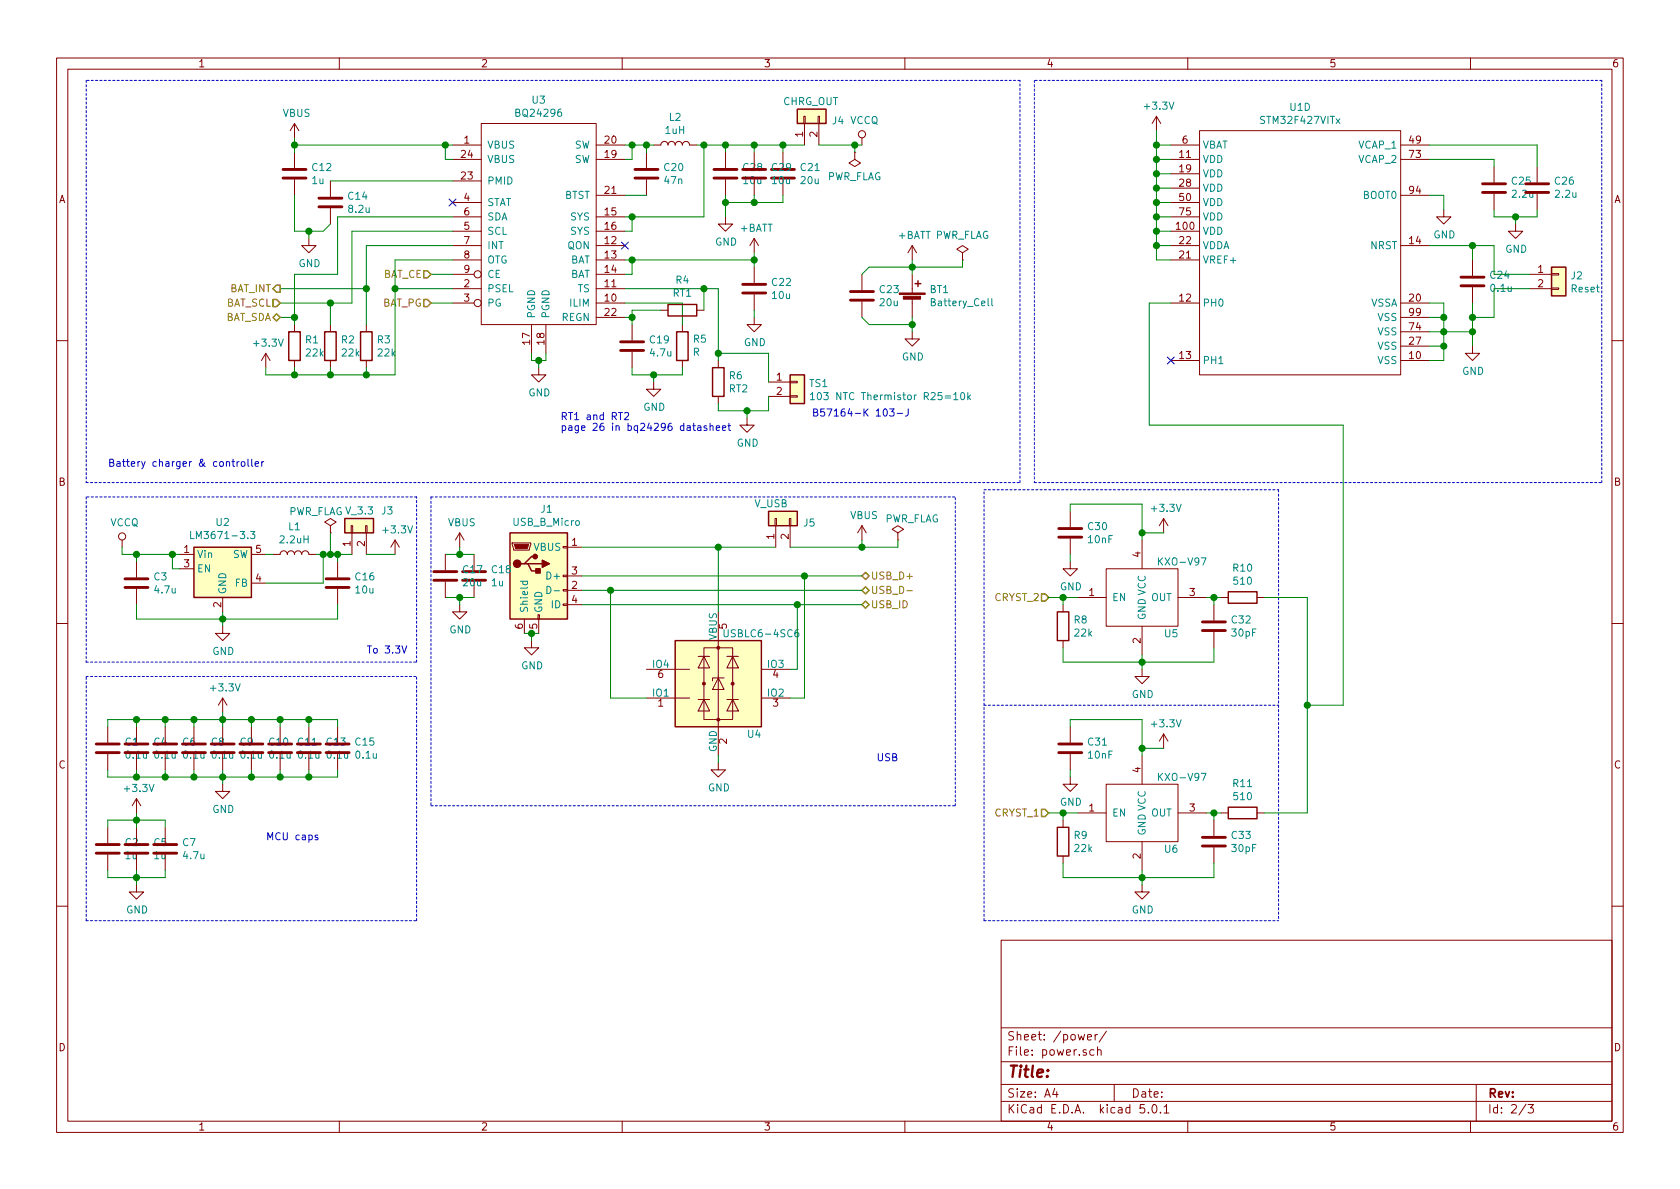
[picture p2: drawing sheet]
<svg xmlns="http://www.w3.org/2000/svg" width="297mm" height="210mm" viewBox="0 0 297 210" stroke-linecap="round" stroke-linejoin="round" font-family="sans-serif">
<g fill="none" stroke="#840000" stroke-width=".18">
<path d="M10 10.3h277v189.9h-277zM12 12.2h273v186.1h-273zM60 10.3v1.9M110 10.3v1.9M160 10.3v1.9M210 10.3v1.9M260 10.3v1.9M52.1 21.8l-.8 1.3M52.1 21.8v2.6M52.1 26.9v2.8M52.1 31.7v2.8M52.1 21.8l.7 1.3"/>
<path d="M58.4 32v2.8M58.4 36.8v2.8M80 25.6h5.1M80 38.3h5.1M80 28.2h5.1M80 32h5.1M80 35.8h5.1M85.1 21.8h20.3v35.6h-20.3zM105.4 25.6h5.1M105.4 38.3h5.1M105.4 28.2h5.1M105.4 34.5h5.1"/>
<path d="M114.3 26.9v2.8M114.3 31.7v2.8M115.6 25.6h1.2a.63 .63 0 0 1 .7-.6 .63 .63 0 0 1 .6 .6 .63 .63 0 0 1 .6-.6 .63 .63 0 0 1 .7 .6 .63 .63 0 0 1 .6-.6 .63 .63 0 0 1 .6 .6 .63 .63 0 0 1 .7-.6 .63 .63 0 0 1 .6 .6h1.3M128.3 38.3v1.3h1.2l-1.2 1.3-1.3-1.3h1.3M128.3 26.9v2.8M128.3 31.7v2.8M133.3 26.9v2.8M133.3 31.7v2.8M138.4 26.9v2.8M138.4 31.7v2.8M142.1 20.6h.3v1.2h-.3zM142.2 21.8v3.8"/>
<path d="M144.7 20.6h.2v1.2h-.2zM144.8 21.8v3.8M151.1 26.9v1.3l1 .6-1 .7-1-.7 1-.6M151.1 26.9h.1M152.4 24.4v1.2M204.5 20.6l-.8 1.2M204.5 20.6v2.5M204.5 20.6l.7 1.2M207 25.6h5.1M207 38.3h5.1M207 28.2h5.1M207 35.8h5.1"/>
<path d="M207 30.7h5.1M207 33.3h5.1M212.1 23.1h35.5v43.2h-35.5zM247.6 25.6h5.1M247.6 28.2h5.1M247.6 34.5h5.1M255.3 37.1v1.2h1.2l-1.2 1.3-1.3-1.3h1.3M264.2 29.5v2.8M264.2 34.3v2.8M268 39.6v1.3h1.2l-1.2 1.3-1.3-1.3h1.3M271.8 29.5v2.8M271.8 34.3v2.8"/>
<path d="M52.1 57.4v1.3M54.6 42.2v1.2h1.3l-1.3 1.3-1.3-1.3h1.3M58.4 57.4v1.3M64.8 57.4v1.3M80 53.6h3.8M80 51h5.1M80 43.4h5.1M80 46h5.1M80 48.5h3.8M80 40.9h5.1M94 57.4v5.1M96.5 57.4v5.1"/>
<path d="M105.4 53.6h5.1M105.4 51h5.1M105.4 43.4h5.1M105.4 46h5.1M105.4 48.5h5.1M105.4 40.9h5.1M105.4 56.1h5.1M111.8 57.4v2.8M116.8 54.9h1.3M120.6 57.4v1.3M123.2 54.9h1.3M133.3 56.1v1.3h1.3l-1.3 1.3-1.2-1.3h1.2"/>
<path d="M133.3 42.2v2.5M133.3 47.2v2.8M133.3 52.1v2.8M133.3 42.2l-.7 1.2M133.3 42.2l.8 1.2M152.4 48.5v2.8M152.4 53.3v2.8M161.3 58.7v1.2h1.3l-1.3 1.3-1.3-1.3h1.3M161.3 43.4v2.6M161.3 48.5v3.3M161.3 52.8v3.3M161.3 43.4l-.8 1.3"/>
<path d="M161.3 43.4l.8 1.3M170.2 44.7l1-.6-1-.7-1 .7 1 .6v1.3M170.2 46h.1M207 53.6h5.1M207 43.4h5.1M207 46h5.1M207 40.9h5.1M247.6 53.6h5.1M247.6 43.4h5.1M247.6 56.1h5.1M247.6 58.7h5.1M260.3 46v2.8"/>
<path d="M260.3 50.8v2.8M270.5 51h3.8M270.5 48.5h3.8M274.3 50.9h1.3v.3h-1.3zM274.3 48.4h1.3v.2h-1.3zM10 60.2h2M47 62.5l-.8 1.2M47 62.5v2.5M47 62.5l.8 1.2M52.1 63.7v1.3M58.4 63.7v1.3M64.8 63.7v1.3"/>
<path d="M95.2 65v1.3h1.3l-1.3 1.3-1.2-1.3h1.2M111.8 62.2v2.8M115.6 67.6v1.2h1.2l-1.2 1.3-1.3-1.3h1.3M120.6 63.7v1.3M127 63.7v1.3M127 70.1v1.3M132.1 73.9v1.3h1.2l-1.2 1.2-1.3-1.2h1.3M135.9 67.6h3.8M135.9 70.1h3.8M139.7 70h1.3v.2h-1.3zM139.7 67.4h1.3v.3h-1.3zM207 63.7h5.1"/>
<path d="M247.6 63.7h5.1M247.6 61.2h5.1M260.3 61.2v1.3h1.3l-1.3 1.2-1.2-1.2h1.2M285 60.2h2M21.6 95.5v1.3M24.1 99.3v2.8M31.7 98h2.6M44.4 98h2.6M48.3 98h1.2a.63 .63 0 0 1 .7-.6 .63 .63 0 0 1 .6 .6 .63 .63 0 0 1 .6-.6 .63 .63 0 0 1 .7 .6 .63 .63 0 0 1 .6-.6 .63 .63 0 0 1 .6 .6 .63 .63 0 0 1 .7-.6 .63 .63 0 0 1 .6 .6h1.3M58.4 93l1-.7-1-.6-1 .6 1 .7v1.2M58.4 94.2h.1M59.7 99.3v2.8"/>
<path d="M62.1 93h.3v1.2h-.3zM62.2 94.2v3.8M64.6 93h.3v1.2h-.3zM64.8 94.2v3.8M69.8 95.5l-.7 1.3M69.8 95.5v2.5M69.8 95.5l.8 1.3M78.7 98v2.8M81.3 94.2l-.8 1.3M81.3 94.2v2.6M81.3 94.2l.7 1.3M83.8 98v2.8"/>
<path d="M90.6 96h3.3v.3l-.3 1h-2.8zM99.6 96.6h.7v.3h-.7zM100.3 96.8h2.6M137 91.7h.3v1.3h-.3zM137.2 93v3.8M139.6 91.7h.2v1.3h-.2zM139.7 93v3.8M152.4 93v2.5M152.4 93l-.8 1.2M152.4 93l.8 1.2M158.7 94.2l1.1-.6-1.1-.6-1 .6 1 .6v1.3M158.7 95.5h.1"/>
<path d="M189.2 99.3v1.3h1.3l-1.3 1.2-1.2-1.2h1.2M189.2 90.4v2.8M189.2 95.2v2.8M201.9 95.5v5.1M205.7 91.7l-.7 1.3M205.7 91.7v2.5M205.7 91.7l.8 1.3M10 110.3h2M24.1 104.1v2.8M31.7 100.6h2.6M39.4 110.7v1.3h1.2l-1.2 1.3-1.3-1.3h1.3M39.4 105.7v2.5"/>
<path d="M44.4 103.1h2.6M59.7 104.1v2.8M78.7 102.9v2.8M81.3 106.9v1.3h1.2l-1.2 1.3-1.3-1.3h1.3M83.8 102.9v2.8M92.7 109.5v2.5M94 113.3v1.2h1.2l-1.2 1.3-1.3-1.3h1.3M95.1 108.7h.3v.8h-.3zM95.2 109.5v2.5M99.6 106.8h.7v.3h-.7zM99.6 104.3h.7v.2h-.7zM99.6 101.7h.7v.3h-.7z"/>
<path d="M100.3 104.4h2.6M100.3 101.8h2.6M100.3 106.9h2.6M114.3 118.4h7.6M123.4 116.1h2.1M124.5 114.5h5v12.7h-5zM124.5 116.1l1 2h-2.1zM127 119.9l1 2h-2zM127 108.2v25.4M128 119.9h-2v.5M128.5 116.1h2.1M129.5 116.1l1.1 2h-2.1z"/>
<path d="M134.6 118.4h5.1M188 106.9v1.3M188 113.3v1.2M190.5 105.7h5.1M195.6 100.6h12.7v10.1h-12.7zM201.9 118.4v1.2h1.3l-1.3 1.3-1.2-1.3h1.2M201.9 110.7v5.1M208.3 105.7h5.1M214.6 106.9v2.8M214.6 111.8v2.7M215.9 105.7h1.3M222.2 105.7h1.3"/>
<path d="M285 110.3h2M19 128.5v2.8M19 133.3v2.8M24.1 128.5v2.8M24.1 133.3v2.8M29.2 128.5v2.8M29.2 133.3v2.8M34.3 128.5v2.8M34.3 133.3v2.8M39.4 138.7v1.2h1.2l-1.2 1.3-1.3-1.3h1.3M39.4 123.4v2.6M39.4 128.5v2.8"/>
<path d="M39.4 133.3v2.8M39.4 123.4l-.8 1.3M39.4 123.4l.7 1.3M44.4 128.5v2.8M44.4 133.3v2.8M49.5 128.5v2.8M49.5 133.3v2.8M54.6 128.5v2.8M54.6 133.3v2.8M59.7 128.5v2.8M59.7 133.3v2.8M114.3 123.4h7.6"/>
<path d="M123.4 123.7h2.1M124.5 123.7l1 2h-2.1zM127 134.9v1.2h1.3l-1.3 1.3-1.3-1.3h1.3M128.5 123.7h2.1M129.5 123.7l1.1 2h-2.1zM134.6 123.4h5.1M189.2 137.4v1.3h1.3l-1.3 1.2-1.2-1.2h1.2M189.2 128.5v2.8M189.2 133.3v2.8M195.6 138.7h12.7v10.1h-12.7zM201.9 133.6v5.1M205.7 129.8v2.5"/>
<path d="M205.7 129.8l-.7 1.3M205.7 129.8l.8 1.3M19 146.3v2.8M19 151.1v2.8M24.1 156.5v1.2h1.3l-1.3 1.3-1.2-1.3h1.2M24.1 141.2v2.6M24.1 146.3v2.8M24.1 151.1v2.8M24.1 141.2l-.7 1.3M24.1 141.2l.8 1.3M29.2 146.3v2.8M29.2 151.1v2.8"/>
<path d="M188 145v1.3M188 151.4v1.2M190.5 143.8h5.1M201.9 156.5v1.2h1.3l-1.3 1.3-1.2-1.3h1.2M201.9 148.8v5.1M208.3 143.8h5.1M214.6 145v2.8M214.6 149.9v2.7M215.9 143.8h1.3M222.2 143.8h1.3M10 160.2h2M177 166.3h108v32h-108z"/>
<path d="M285 160.2h2M60 198.3v1.9M110 198.3v1.9M160 198.3v1.9M177 194.8h108M177 191.8h108M177 187.8h108M177 181.8h108M186.5 192.5l-.4 1h1M186.8 193v1M192.3 183.4l.7-.1-.1-.3-.4-.1-.2 .2v.7h.6M193.4 185.7l-.4-.1-.3 .3 .1 .6 .2 .1 .4-.1"/>
<path d="M193.6 182.9v1M194.1 185.7l.2-.1 .3 .1 .1 .9M194.1 182.9l-.5 .3M194.1 185.1v1.5M195.6 182.3l-1.3 2M197 191.8v3M202.3 195.3h-.7l-.1 .7 .3-.1 .5 .1 .1 .2-.1 .5-.2 .1-.6-.1M203 196.7v.1M203.8 195.5l.2-.2a.8 .8 0 0 1 .6 .8 .8 .8 0 0 1-.6 .7l-.2-.1-.1-.4zM205.2 196.7v.1M205.8 195.8l.4-.5v1.5M205.8 196.8h.9"/>
<path d="M210 198.3v1.9M260 198.3v1.9M261 191.8v6.5M269.8 195.2l-1.2 2M270.2 195.3h.9l-.5 .6 .4 .1v.7l-.2 .1-.6-.1"/>
<circle cx="152.4" cy="23.7" r=".63"/>
<circle cx="84.5" cy="53.6" r=".63"/>
<circle cx="84.5" cy="48.5" r=".63"/>
<circle cx="21.6" cy="94.9" r=".63"/>
</g>
<g fill="none" stroke="#840000" stroke-width=".51">
<path d="M50 31.5h4.1M50 30h4.1M56.4 36.6h4.1M56.4 35h4.1M112.3 31.5h4M112.3 30h4M126.2 31.5h4.1M126.2 30h4.1M131.3 31.5h4.1M131.3 30h4.1M136.4 31.5h4.1M136.4 30h4.1"/>
<path d="M262.1 32.5h4.1M262.1 34h4.1M269.7 32.5h4.1M269.7 34h4.1M131.3 51.8h4.1M131.3 50.3h4.1M150.4 53.1h4M150.4 51.6h4M258.3 50.5h4.1M258.3 49h4.1M109.7 62h4.1M109.7 60.4h4.1"/>
<path d="M187.2 95h4.1M187.2 93.5h4.1M22.1 103.9h4.1M22.1 102.4h4.1M57.7 103.9h4M57.7 102.4h4M76.7 102.6h4.1M76.7 101.1h4.1M81.8 102.6h4.1M81.8 101.1h4.1M212.6 111.5h4.1M212.6 110h4.1"/>
<path d="M17 133.1h4.1M17 131.6h4.1M22.1 133.1h4.1M22.1 131.6h4.1M27.2 133.1h4M27.2 131.6h4M32.3 133.1h4M32.3 131.6h4M37.3 133.1h4.1M37.3 131.6h4.1M42.4 133.1h4.1M42.4 131.6h4.1"/>
<path d="M47.5 133.1h4.1M47.5 131.6h4.1M52.6 133.1h4M52.6 131.6h4M57.7 133.1h4M57.7 131.6h4M187.2 133.1h4.1M187.2 131.6h4.1M17 150.9h4.1M17 149.3h4.1M22.1 150.9h4.1M22.1 149.3h4.1"/>
<path d="M27.2 150.9h4M27.2 149.3h4M212.6 149.6h4.1M212.6 148.1h4.1"/>
</g>
<g fill="none" stroke="#008400" stroke-width=".18">
<path d="M52.1 25.6h27.9M52.1 34.5v6.4h5l1.3-1.3M52.1 24.4v2.5M58.4 32h21.6M78.7 25.6v2.6h1.3M80 38.3h-20.3v10.2h-7.6v8.9M110.5 34.5h3.8M110.5 25.6h5.1M111.8 25.6v2.6h-1.3M111.8 38.3v2.6h-1.3M114.3 25.6v1.3M123.2 25.6h19"/>
<path d="M124.5 25.6v12.7h-14M128.3 25.6v1.3M128.3 34.5v3.8M133.3 25.6v1.3M133.3 34.5v1.3M138.4 34.5v1.3h-10.1M138.4 25.6v1.3M144.8 25.6h7.6M151.1 25.6v1.3M204.5 28.2h2.5M204.5 25.6h2.5M204.5 38.3h2.5"/>
<path d="M204.5 23.1v22.9h2.5M204.5 30.7h2.5M204.5 33.3h2.5M204.5 35.8h2.5M252.7 34.5h2.6v2.6M252.7 28.2h11.5v1.3M252.7 25.6h19.1v3.9M264.2 37.1v1.2h7.6v-1.2M268 38.3v1.3M49.5 56.1h2.6M49.5 51h15.3M54.6 40.9v1.3"/>
<path d="M58.4 53.6v3.8M69.8 51h10.2M76.2 48.5h3.8M76.2 53.6h3.8M80 40.9h-17.8v12.7h-12.7M80 46h-10.2v20.3h-22.8v-1.3M80 43.4h-15.2v14M110.5 46h22.8M110.5 56.1h1.3M110.5 53.6h10.1v3.8M110.5 51h16.5v12.7M111.8 46v2.5h-1.3"/>
<path d="M116.8 54.9h-5v2.5M124.5 51v3.9M133.3 44.7v2.5M133.3 54.9v1.2M152.4 56.1l1.3 1.3h7.6M161.3 46v2.5M161.3 56.1v2.6M170.2 46v1.2h-16.5l-1.3 1.3M204.5 40.9h2.5M204.5 43.4h2.5M207 53.6h-3.8v21.6h34.3v49.5h-6.4M252.7 53.6h2.6v10.1h-2.6"/>
<path d="M252.7 43.4h11.5v5.1h6.3M252.7 56.1h2.6M252.7 58.7h7.6M260.3 43.4v2.6M260.3 53.6v7.6M270.5 51h-6.3v5.1h-3.9M52.1 65v1.3M58.4 65v1.3M64.8 65v1.3M94 62.5v1.2h2.5v-1.2M95.2 63.7v1.3M111.8 65v1.3h8.8v-1.3"/>
<path d="M115.6 66.3v1.3M127 62.5h8.9v5.1M132.1 72.6v1.3M135.9 70.1v2.5h-8.9v-1.2M252.7 61.2h2.6M21.6 96.8v1.2h10.1M24.1 98v1.3M30.5 98v2.6h1.2M47 98h1.3M55.9 98h6.3M57.1 98v5.1h-10.1M58.4 94.2v3.8"/>
<path d="M59.7 98v1.3M64.8 98h5M78.7 98h5.1M81.3 96.8v1.2M102.9 96.8h34.3M127 96.8v11.4M152.4 95.5v1.3M158.7 95.5v1.3h-19M189.2 90.4v-1.3h12.7v6.4M189.2 98v1.3M201.9 94.2h3.8M24.1 106.9v2.6h35.6v-2.6"/>
<path d="M39.4 108.2v2.5M78.7 105.7h5.1M81.3 105.7v1.2M92.7 112h2.5M94 112v1.3M102.9 104.4h49.5M102.9 101.8h49.5M102.9 106.9h49.5M107.9 104.4v19h6.4M141 106.9v11.5h-1.3M142.2 101.8v21.6h-2.5M185.4 105.7h5.1"/>
<path d="M188 114.5v2.6h26.6v-2.6M188 105.7v1.2M201.9 115.8v2.6M213.4 105.7h2.5M214.6 105.7v1.2M223.5 105.7h7.6v38.1h-7.6M19 128.5v-1.3h40.7v1.3M19 136.1v1.3h40.7v-1.3M24.1 127.2v1.3M24.1 136.1v1.3M29.2 127.2v1.3M29.2 136.1v1.3"/>
<path d="M34.3 127.2v1.3M34.3 136.1v1.3M39.4 126v2.5M39.4 136.1v2.6M44.4 127.2v1.3M44.4 136.1v1.3M49.5 127.2v1.3M49.5 136.1v1.3M54.6 127.2v1.3M54.6 136.1v1.3M127 133.6v1.3M189.2 128.5v-1.3h12.7v6.4"/>
<path d="M189.2 136.1v1.3M201.9 132.3h3.8M19 146.3v-1.3h10.2v1.3M19 153.9v1.3h10.2v-1.3M24.1 143.8v2.5M24.1 153.9v2.6M185.4 143.8h5.1M188 152.6v2.6h26.6v-2.6M188 143.8v1.2M201.9 153.9v2.6M213.4 143.8h2.5M214.6 143.8v1.2"/>
</g>
<g fill="#008400" stroke="#008400" stroke-width=".25">
<circle cx="111.8" cy="25.6" r=".51"/>
<circle cx="114.3" cy="25.6" r=".51"/>
<circle cx="111.8" cy="38.3" r=".51"/>
<circle cx="124.5" cy="25.6" r=".51"/>
<circle cx="133.4" cy="46" r=".51"/>
<circle cx="111.8" cy="46" r=".51"/>
<circle cx="115.6" cy="66.3" r=".51"/>
<circle cx="95.3" cy="63.7" r=".51"/>
<circle cx="161.3" cy="47.2" r=".51"/>
<circle cx="161.3" cy="57.4" r=".51"/>
<circle cx="52.1" cy="25.6" r=".51"/>
<circle cx="78.7" cy="25.6" r=".51"/>
<circle cx="54.6" cy="40.9" r=".51"/>
<circle cx="52.1" cy="66.3" r=".51"/>
<circle cx="58.4" cy="66.3" r=".51"/>
<circle cx="111.8" cy="56.1" r=".51"/>
<circle cx="124.5" cy="51" r=".51"/>
<circle cx="127" cy="62.5" r=".51"/>
<circle cx="132.1" cy="72.6" r=".51"/>
<circle cx="57.2" cy="98" r=".51"/>
<circle cx="30.5" cy="98" r=".51"/>
<circle cx="39.4" cy="109.5" r=".51"/>
<circle cx="24.1" cy="98" r=".51"/>
<circle cx="255.3" cy="61.2" r=".51"/>
<circle cx="255.3" cy="58.7" r=".51"/>
<circle cx="255.3" cy="56.1" r=".51"/>
<circle cx="204.5" cy="28.2" r=".51"/>
<circle cx="204.5" cy="30.7" r=".51"/>
<circle cx="204.5" cy="33.3" r=".51"/>
<circle cx="204.5" cy="38.3" r=".51"/>
<circle cx="204.5" cy="35.8" r=".51"/>
<circle cx="204.5" cy="40.9" r=".51"/>
<circle cx="260.3" cy="58.7" r=".51"/>
<circle cx="204.5" cy="25.6" r=".51"/>
<circle cx="268" cy="38.3" r=".51"/>
<circle cx="260.3" cy="43.4" r=".51"/>
<circle cx="260.3" cy="56.1" r=".51"/>
<circle cx="204.5" cy="43.4" r=".51"/>
<circle cx="24.1" cy="137.4" r=".51"/>
<circle cx="29.2" cy="137.4" r=".51"/>
<circle cx="34.3" cy="137.4" r=".51"/>
<circle cx="54.6" cy="137.4" r=".51"/>
<circle cx="49.5" cy="137.4" r=".51"/>
<circle cx="44.5" cy="137.4" r=".51"/>
<circle cx="39.4" cy="137.4" r=".51"/>
<circle cx="54.6" cy="127.2" r=".51"/>
<circle cx="49.5" cy="127.2" r=".51"/>
<circle cx="44.5" cy="127.2" r=".51"/>
<circle cx="39.4" cy="127.2" r=".51"/>
<circle cx="34.3" cy="127.2" r=".51"/>
<circle cx="29.2" cy="127.2" r=".51"/>
<circle cx="24.1" cy="127.2" r=".51"/>
<circle cx="24.1" cy="145" r=".51"/>
<circle cx="24.1" cy="155.2" r=".51"/>
<circle cx="94" cy="112" r=".51"/>
<circle cx="81.3" cy="98" r=".51"/>
<circle cx="81.3" cy="105.7" r=".51"/>
<circle cx="127" cy="96.8" r=".51"/>
<circle cx="64.8" cy="51" r=".51"/>
<circle cx="58.4" cy="53.6" r=".51"/>
<circle cx="52.1" cy="56.1" r=".51"/>
<circle cx="58.4" cy="98" r=".51"/>
<circle cx="151.1" cy="25.6" r=".51"/>
<circle cx="59.7" cy="98" r=".51"/>
<circle cx="128.3" cy="25.6" r=".51"/>
<circle cx="133.4" cy="25.6" r=".51"/>
<circle cx="138.4" cy="25.6" r=".51"/>
<circle cx="128.3" cy="35.8" r=".51"/>
<circle cx="133.4" cy="35.8" r=".51"/>
<circle cx="108" cy="104.4" r=".51"/>
<circle cx="142.2" cy="101.8" r=".51"/>
<circle cx="201.9" cy="94.2" r=".51"/>
<circle cx="201.9" cy="117.1" r=".51"/>
<circle cx="214.6" cy="105.7" r=".51"/>
<circle cx="201.9" cy="132.3" r=".51"/>
<circle cx="201.9" cy="155.2" r=".51"/>
<circle cx="214.6" cy="143.8" r=".51"/>
<circle cx="231.1" cy="124.7" r=".51"/>
<circle cx="188" cy="105.7" r=".51"/>
<circle cx="188" cy="143.8" r=".51"/>
<circle cx="141" cy="106.9" r=".51"/>
<circle cx="64.8" cy="66.3" r=".51"/>
<circle cx="69.9" cy="51" r=".51"/>
<circle cx="152.4" cy="96.8" r=".51"/>
</g>
<path d="M79.4 35.2l1.2 1.2M80.6 35.2l-1.2 1.2M109.9 42.8l1.2 1.2M111.1 42.8l-1.2 1.2M206.4 63.1l1.2 1.3M207.6 63.1l-1.2 1.3" fill="none" stroke="#000084" stroke-width=".18"/>
<g fill="#840000" stroke="#840000" stroke-width=".18">
<path d="M159 51.8h4.6v.3h-4.6z"/>
<path d="M159.7 52.4h3.1v.5h-3.1z"/>
<path d="M90.9 96.3h2.6l-.3 .7h-2z"/>
<circle cx="124.5" cy="120.9" r=".25"/>
<circle cx="127" cy="127.2" r=".25"/>
<circle cx="127" cy="114.5" r=".25"/>
<circle cx="129.5" cy="120.9" r=".25"/>
</g>
<g fill="none" stroke="#840000" stroke-width=".25">
<path d="M141 19.3h5v2.5h-5zM51.1 58.7h2v5h-2zM57.4 58.7h2v5h-2zM63.8 58.7h2v5h-2zM118.1 53.8h5.1v2.1h-5.1zM119.6 58.7h2.1v5h-2.1zM161.8 50.2h1M162.3 49.7v1M274.3 47.2h2.6v5.1h-2.6zM126 65h2v5.1h-2zM139.7 66.3h2.5v5.1h-2.5zM34.3 96.8h10.1v8.9h-10.1z"/>
<path d="M61 91.7h5v2.5h-5zM90.2 94.2h10.1v15.3h-10.1zM92.7 99.7h.6l.7 1.3h1.2M93.3 99.7h2.6M94.6 98.4h-.6l-1.3 1.3h-.6M135.9 90.4h5.1v2.6h-5.1zM119.4 113.3h15.2v15.2h-15.2zM186.9 108.2h2.1v5.1h-2.1zM217.2 104.6h5v2.1h-5zM186.9 146.3h2.1v5.1h-2.1zM217.2 142.7h5v2.1h-5z"/>
</g>
<g fill="none" stroke="#008484" stroke-width=".18">
<path d="M175.4 52.8v1.1l.1 .2M143.3 69.8l.4-.4v1.3M143.3 70.7h.7M144.7 69.5l.1-.1a.67 .67 0 0 1 .5 .6 .67 .67 0 0 1-.5 .7 .83 .83 0 0 1-.1-1.2zM170 69.5l.1-.1a.67 .67 0 0 1 .5 .6 .67 .67 0 0 1-.5 .7l-.1-.1-.2-.4zM171.1 69.4v1.3M171.2 70.2l.4 .5M171.6 69.8l-.5 .5M33.7 94v1.2h.6M44.3 94h.8l-.4 .5 .3 .1v.6h-.5l-.2-.1M92 102.8h1.3M92.5 102.8l-.1 .4 .3 .2 .5-.1v-.5"/>
<path d="M96.7 103.7a.64 .64 0 0 1 .7 .6 .64 .64 0 0 1-.7 .6zM98 104.5h.9M128 111.3v1.1l.3 .2h.3l.2-.2v-1.1M141.1 111.3l-.3 .1a.87 .87 0 0 0 0 1.2l.4-.1v-.5l-.4-.2-.3 .3"/>
</g>
<g fill="#ffffc2" stroke="#ffffc2" stroke-width=".18">
<path d="M139.7 66.3h2.5v5.1h-2.5z"/>
<path d="M34.3 96.8h10.1v8.9h-10.1z"/>
<path d="M274.3 47.2h2.6v5.1h-2.6z"/>
<path d="M90.2 94.2h10.1v15.3h-10.1z"/>
<path d="M119.4 113.3h15.2v15.2h-15.2z"/>
<path d="M141 19.3h5v2.5h-5z"/>
<path d="M135.9 90.4h5.1v2.6h-5.1z"/>
<path d="M61 91.7h5v2.5h-5z"/>
</g>
<g fill="none" stroke="#0000c2" stroke-width=".18">
<path d="M110.4 73.1l.5-.2 .3 .4-.1 .2-.7 .7h.8M123.4 75.3h.5v.8M123.9 75.6h-.4l-.2 .2 .1 .3h.5M124.9 75.3h-.3l-.1 .2v.1l.4 .2v.3h-.4M125.6 75.4l.1-.1h.3l.1 .8M125.6 74.8v1.3M126.6 75.7l.7-.1-.1-.3h-.4l-.2 .2 .1 .6h.5M127.7 75.7l.6-.1v-.3h-.4l-.2 .2 .1 .6h.5M128.7 75.3h.5M128.9 74.8v1.1l.3 .2M156.3 72.4l.2-.1a.69 .69 0 0 1 .4 .6 .69 .69 0 0 1-.4 .7 .83 .83 0 0 1-.2-1.2zM157.3 72.3h.8l-.4 .5 .3 .1v.6l-.2 .1-.5-.1"/>
<path d="M158.6 73.1h1M160.6 72.3v.9l-.2 .3-.3 .1M41 81.6h.5M41.2 81.2v1.1l.3 .2M41.9 81.6v.9M42.3 81.6l-.4 .3M42.7 81.7l.4-.1 .2 .2v.4l-.1 .2-.3 .1-.2-.2zM43.8 81.2v1.1l.2 .2M44.5 81.2v1.1l.2 .2M45.1 82l.6-.1v-.2l-.4-.1-.2 .2 .1 .6h.5M46.3 81.6v.9M46.6 81.6l-.2 .1-.1 .2"/>
<path d="M71.1 114.2l.4 1.3 .4-1.3M56.2 147.7h-.3l-.2 .1 .1 .2 .4 .2v.3h-.5"/>
</g>
<g fill="none" stroke="#0000c2" stroke-width=".18" stroke-dasharray=".4 .4">
<path d="M15.2 14.2v71.1M180.3 14.2h-165.1M182.9 14.2v71.1M283.2 14.2h-100.3M15.2 85.3h165.1M15.2 87.9v29.2M73.7 87.9h-58.5M76.2 87.9v54.6M76.2 87.9h92.7M174 86.6h52.1M180.3 85.3v-71.1M182.9 85.3h100.3"/>
<path d="M226.1 86.6v76.2M283.2 85.3v-71.1M15.2 117.1h58.5M15.2 119.6h58.5M73.7 117.1v-29.2M174 124.7h52.1M76.2 142.5h92.7M168.9 142.5v-54.6M15.2 162.8v-43.2M15.2 162.8h58.5M73.7 162.8v-43.2M174 162.8v-76.2"/>
<path d="M174 162.8h52.1"/>
</g>
<g fill="#840000" stroke="#840000" stroke-width=".25">
<path d="M94.7 100.6h.8v.7h-.8z"/>
<path d="M95.9 99.1l1.3 .6-1.3 .6z"/>
<circle cx="91.4" cy="99.7" r=".63"/>
<circle cx="94.6" cy="98.4" r=".38"/>
</g>
<path d="M48.3 56.1l.6-.6 .6 .6-.6 .7zM48.3 53h.6l.6 .6-.6 .6h-.6zM48.9 50.4h.6v1.3h-.6l-.6-.7zM74.9 47.9h.7l.6 .6-.6 .6h-.7zM74.9 53h.7l.6 .6-.6 .6h-.7zM152.4 106.9l.6-.6 .7 .6-.7 .7zM152.4 104.4l.6-.6 .7 .6-.7 .6zM152.4 101.8l.6-.6 .7 .6-.7 .7zM184.1 105h.7l.6 .7-.6 .6h-.7zM184.1 143.1h.7l.6 .7-.6 .6h-.7z" fill="none" stroke="#848400" stroke-width=".25"/>
<path d="M160.4 104.5h.9" fill="none" stroke="#848400" stroke-width=".18"/>
<text font-size="2.8" fill="#840000" x="178" y="190.5">Title:</text>
<g font-size="2.1" fill="#840000">
<text x="178" y="184">Sheet: /power/</text>
<text x="178" y="186.7">File: power.sch</text>
<text x="178" y="196.9">KiCad E.D.A. kicad 5.0.1</text>
<text x="178" y="194.1">Size: A4</text>
<text x="200" y="194.1">Date:</text>
<text x="263" y="194.1">Rev:</text>
<text x="263" y="196.9">Id: 2/3</text>
</g>
<g font-size="1.8" fill="#840000">
<text x="35" y="11.9">1</text>
<text x="85" y="11.9">2</text>
<text x="135" y="11.9">3</text>
<text x="185" y="11.9">4</text>
<text x="235" y="11.9">5</text>
<text x="285" y="11.9">6</text>
<text x="81.6" y="27.9">24</text>
<text x="82.1" y="25.4">1</text>
<text x="107" y="27.9">19</text>
<text x="107" y="25.4">20</text>
<text x="142" y="24.2" transform="rotate(-90 142 24.2)">1</text>
<text x="144.5" y="24.2" transform="rotate(-90 144.5 24.2)">2</text>
<text x="208.6" y="27.9">11</text>
<text x="209.1" y="25.4">6</text>
<text x="249.2" y="25.4">49</text>
<text x="249.2" y="27.9">73</text>
<text x="10.4" y="35.9">A</text>
<text x="81.6" y="31.7">23</text>
<text x="82.1" y="35.6">4</text>
<text x="107" y="34.3">21</text>
<text x="208.6" y="30.5">19</text>
<text x="208.6" y="33">28</text>
<text x="208.6" y="35.6">50</text>
<text x="249.2" y="34.3">94</text>
<text x="285.4" y="35.9">A</text>
<text x="82.1" y="40.6">5</text>
<text x="82.1" y="38.1">6</text>
<text x="107" y="38.1">15</text>
<text x="107" y="40.6">16</text>
<text x="208.1" y="40.6">100</text>
<text x="208.6" y="38.1">75</text>
<text x="82.1" y="43.2">7</text>
<text x="82.1" y="45.7">8</text>
<text x="107" y="43.2">12</text>
<text x="107" y="45.7">13</text>
<text x="208.6" y="45.7">21</text>
<text x="208.6" y="43.2">22</text>
<text x="249.2" y="43.2">14</text>
<text x="82.1" y="50.8">2</text>
<text x="82.1" y="53.3">3</text>
<text x="82.1" y="48.3">9</text>
<text x="107" y="53.3">10</text>
<text x="107" y="50.8">11</text>
<text x="107" y="48.3">14</text>
<text x="208.6" y="53.3">12</text>
<text x="249.2" y="53.3">20</text>
<text x="271.9" y="48.3">1</text>
<text x="271.9" y="50.8">2</text>
<text x="107" y="55.9">22</text>
<text x="249.2" y="58.4">74</text>
<text x="249.2" y="55.9">99</text>
<text x="93.7" y="60.9" transform="rotate(-90 93.7 60.9)">17</text>
<text x="96.3" y="60.9" transform="rotate(-90 96.3 60.9)">18</text>
<text x="208.6" y="63.5">13</text>
<text x="249.2" y="63.5">10</text>
<text x="249.2" y="61">27</text>
<text x="137.3" y="67.3">1</text>
<text x="137.3" y="69.8">2</text>
<text x="10.4" y="85.9">B</text>
<text x="285.4" y="85.9">B</text>
<text x="136.9" y="95.3" transform="rotate(-90 136.9 95.3)">1</text>
<text x="139.4" y="95.3" transform="rotate(-90 139.4 95.3)">2</text>
<text x="32.5" y="97.8">1</text>
<text x="32.5" y="100.3">3</text>
<text x="45.2" y="97.8">5</text>
<text x="62" y="96.6" transform="rotate(-90 62 96.6)">1</text>
<text x="64.5" y="96.6" transform="rotate(-90 64.5 96.6)">2</text>
<text x="101.1" y="96.5">1</text>
<text x="101.1" y="101.6">3</text>
<text x="201.7" y="98.5" transform="rotate(-90 201.7 98.5)">4</text>
<text x="39.1" y="107.4" transform="rotate(-90 39.1 107.4)">2</text>
<text x="45.2" y="102.9">4</text>
<text x="101.1" y="104.1">2</text>
<text x="101.1" y="106.7">4</text>
<text x="192.6" y="105.4">1</text>
<text x="210.3" y="105.4">3</text>
<text x="92.5" y="111.2" transform="rotate(-90 92.5 111.2)">6</text>
<text x="95" y="111.2" transform="rotate(-90 95 111.2)">5</text>
<text x="128.5" y="111.2" transform="rotate(-90 128.5 111.2)">5</text>
<text x="201.7" y="113.8" transform="rotate(-90 201.7 113.8)">2</text>
<text x="116.4" y="119.9">6</text>
<text x="136.7" y="119.9">4</text>
<text x="116.4" y="125">1</text>
<text x="136.7" y="125">3</text>
<text x="128.5" y="131.5" transform="rotate(-90 128.5 131.5)">2</text>
<text x="10.4" y="135.9">C</text>
<text x="201.7" y="136.6" transform="rotate(-90 201.7 136.6)">4</text>
<text x="285.4" y="135.9">C</text>
<text x="192.6" y="143.5">1</text>
<text x="210.3" y="143.5">3</text>
<text x="201.7" y="151.9" transform="rotate(-90 201.7 151.9)">2</text>
<text x="10.4" y="185.9">D</text>
<text x="285.4" y="185.9">D</text>
<text x="35" y="199.9">1</text>
<text x="85" y="199.9">2</text>
<text x="135" y="199.9">3</text>
<text x="185" y="199.9">4</text>
<text x="235" y="199.9">5</text>
<text x="285" y="199.9">6</text>
</g>
<g font-size="1.8" fill="#008484">
<text x="50" y="20.7">VBUS</text>
<text x="91.5" y="20.6">BQ24296</text>
<text x="94.1" y="18.3">U3</text>
<text x="117.7" y="23.7">1uH</text>
<text x="118.4" y="21.4">L2</text>
<text x="138.4" y="18.6">CHRG_OUT</text>
<text x="147.2" y="22">J4 VCCQ</text>
<text x="202.5" y="19.4">+3.3V</text>
<text x="223.1" y="21.9">STM32F427VITx</text>
<text x="228.1" y="19.6">U1D</text>
<text x="86.1" y="26.3">VBUS</text>
<text x="86.1" y="28.8">VBUS</text>
<text x="101.5" y="28.8">SW</text>
<text x="101.5" y="26.3">SW</text>
<text x="212.6" y="28.8">VDD</text>
<text x="212.6" y="26.3">VBAT</text>
<text x="240.3" y="26.3">VCAP_1</text>
<text x="240.3" y="28.8">VCAP_2</text>
<text x="55.2" y="32.6">1u</text>
<text x="55.3" y="30.2">C12</text>
<text x="61.6" y="35.3">C14</text>
<text x="86.1" y="32.6">PMID</text>
<text x="99.8" y="35.2">BTST</text>
<text x="117.5" y="30.2">C20</text>
<text x="117.6" y="32.6">47n</text>
<text x="131.5" y="30.2">C28</text>
<text x="131.5" y="32.6">10u</text>
<text x="136.6" y="30.2">C29</text>
<text x="136.6" y="32.6">10u</text>
<text x="141.6" y="30.2">C21</text>
<text x="141.7" y="32.6">20u</text>
<text x="146.2" y="31.9">PWR_FLAG</text>
<text x="212.6" y="31.4">VDD</text>
<text x="212.6" y="33.9">VDD</text>
<text x="241" y="35.2">BOOT0</text>
<text x="267.4" y="32.7">C25</text>
<text x="267.5" y="35">2.2u</text>
<text x="275" y="32.7">C26</text>
<text x="275.1" y="35">2.2u</text>
<text x="61.7" y="37.6">8.2u</text>
<text x="86.1" y="36.4">STAT</text>
<text x="86.1" y="41.5">SCL</text>
<text x="86.1" y="39">SDA</text>
<text x="100.9" y="39">SYS</text>
<text x="100.9" y="41.5">SYS</text>
<text x="130.9" y="41">+BATT</text>
<text x="212.6" y="41.5">VDD</text>
<text x="212.6" y="36.4">VDD</text>
<text x="212.6" y="39">VDD</text>
<text x="52.8" y="47.2">GND</text>
<text x="86.1" y="44.1">INT</text>
<text x="86.1" y="46.6">OTG</text>
<text x="100.4" y="44.1">QON</text>
<text x="100.8" y="46.6">BAT</text>
<text x="126.4" y="43.4">GND</text>
<text x="158.8" y="42.3">+BATT PWR_FLAG</text>
<text x="212.6" y="46.6">VREF+</text>
<text x="212.6" y="44.1">VDDA</text>
<text x="242.3" y="44.1">NRST</text>
<text x="253.4" y="42.2">GND</text>
<text x="266.1" y="44.7">GND</text>
<text x="86.1" y="51.7">PSEL</text>
<text x="86.1" y="49.1">CE</text>
<text x="100.8" y="49.1">BAT</text>
<text x="102.1" y="51.7">TS</text>
<text x="119" y="52.5">RT1</text>
<text x="119.5" y="50.2">R4</text>
<text x="136.6" y="50.6">C22</text>
<text x="136.6" y="52.9">10u</text>
<text x="155.6" y="51.8">C23</text>
<text x="164.4" y="51.8">BT1</text>
<text x="263.6" y="49.3">C24</text>
<text x="263.7" y="51.6">0.1u</text>
<text x="277.8" y="49.4">J2</text>
<text x="277.9" y="51.7">Reset</text>
<text x="86.1" y="54.2">PG</text>
<text x="94.6" y="56.4" transform="rotate(-90 94.6 56.4)">PGND</text>
<text x="97.2" y="56.4" transform="rotate(-90 97.2 56.4)">PGND</text>
<text x="99.3" y="56.8">REGN</text>
<text x="100.9" y="54.2">ILIM</text>
<text x="155.7" y="54.1">20u</text>
<text x="164.9" y="54.1">Battery_Cell</text>
<text x="212.6" y="54.2">PH0</text>
<text x="242.3" y="54.2">VSSA</text>
<text x="243.6" y="59.3">VSS</text>
<text x="243.6" y="56.8">VSS</text>
<text x="45" y="61.3">+3.3V</text>
<text x="54.1" y="60.7">R1</text>
<text x="54.2" y="63">22k</text>
<text x="60.4" y="60.7">R2</text>
<text x="60.5" y="63">22k</text>
<text x="66.8" y="60.7">R3</text>
<text x="66.9" y="63">22k</text>
<text x="115" y="60.7">C19</text>
<text x="115.1" y="63">4.7u</text>
<text x="122.5" y="62.9">R</text>
<text x="122.6" y="60.6">R5</text>
<text x="131.5" y="61.2">GND</text>
<text x="159.5" y="63.7">GND</text>
<text x="212.6" y="64.4">PH1</text>
<text x="243.6" y="64.4">VSS</text>
<text x="243.6" y="61.8">VSS</text>
<text x="93.4" y="70.1">GND</text>
<text x="128.9" y="69.4">RT2</text>
<text x="129" y="67.1">R6</text>
<text x="143.1" y="68.4">TS1</text>
<text x="145.2" y="70.8">103 NTC Thermistor R25=10k</text>
<text x="258.5" y="66.3">GND</text>
<text x="113.7" y="72.6">GND</text>
<text x="130.3" y="79">GND</text>
<text x="133.4" y="89.7">V_USB</text>
<text x="19.5" y="93.1">VCCQ</text>
<text x="34.6" y="95.3">LM3671-3.3</text>
<text x="38.3" y="93">U2</text>
<text x="50.9" y="91.1">PWR_FLAG V_3.3</text>
<text x="51.1" y="93.8">L1</text>
<text x="67.5" y="91">J3</text>
<text x="67.9" y="94.3">+3.3V</text>
<text x="79.2" y="93.1">VBUS</text>
<text x="90.8" y="93">USB_B_Micro</text>
<text x="95.7" y="90.7">J1</text>
<text x="142.1" y="93.1">J5</text>
<text x="150.3" y="91.8">VBUS</text>
<text x="156.3" y="92.4">PWR_FLAG</text>
<text x="192.4" y="93.7">C30</text>
<text x="203.8" y="90.5">+3.3V</text>
<text x="34.8" y="98.7">Vin</text>
<text x="34.8" y="101.2">EN</text>
<text x="41.1" y="98.7">SW</text>
<text x="49.6" y="96.1">2.2uH</text>
<text x="81.9" y="101.4">C17</text>
<text x="87" y="101.4">C18</text>
<text x="94.4" y="97.4">VBUS</text>
<text x="192.5" y="96.1">10nF</text>
<text x="205.2" y="100">KXO-V97</text>
<text x="218.1" y="101.1">R10</text>
<text x="27.3" y="102.6">C3</text>
<text x="27.5" y="104.9">4.7u</text>
<text x="40" y="105.2" transform="rotate(-90 40 105.2)">GND</text>
<text x="41.6" y="103.8">FB</text>
<text x="62.9" y="102.6">C16</text>
<text x="62.9" y="104.9">10u</text>
<text x="82" y="103.7">20u</text>
<text x="87" y="103.7">1u</text>
<text x="97" y="102.5">D+</text>
<text x="97.5" y="107.6">ID</text>
<text x="187.4" y="104.4">GND</text>
<text x="196.6" y="106.3">EN</text>
<text x="203.5" y="106.3">OUT</text>
<text x="218.2" y="103.4">510</text>
<text x="79.5" y="112">GND</text>
<text x="93.3" y="108.5" transform="rotate(-90 93.3 108.5)">Shield</text>
<text x="95.9" y="108.5" transform="rotate(-90 95.9 108.5)">GND</text>
<text x="126.7" y="113.2" transform="rotate(-90 126.7 113.2)">VBUS</text>
<text x="128.6" y="112.7">USBLC6-4SC6</text>
<text x="189.9" y="110.3">R8</text>
<text x="190.1" y="112.6">22k</text>
<text x="202.6" y="109.7" transform="rotate(-90 202.6 109.7)">GND VCC</text>
<text x="206" y="112.7">U5</text>
<text x="217.8" y="110.3">C32</text>
<text x="217.9" y="112.6">30pF</text>
<text x="37.5" y="115.8">GND</text>
<text x="92.2" y="118.4">GND</text>
<text x="115.4" y="118.1">IO4</text>
<text x="135.7" y="118.1">IO3</text>
<text x="37.4" y="122.3">+3.3V</text>
<text x="115.4" y="123.2">IO1</text>
<text x="135.7" y="123.2">IO2</text>
<text x="200.1" y="123.4">GND</text>
<text x="22.2" y="131.8">C1</text>
<text x="27.3" y="131.8">C4</text>
<text x="32.3" y="131.8">C6</text>
<text x="37.4" y="131.8">C8</text>
<text x="42.5" y="131.8">C9</text>
<text x="47.7" y="131.8">C10</text>
<text x="52.7" y="131.8">C11</text>
<text x="57.8" y="131.8">C13</text>
<text x="62.9" y="131.8">C15</text>
<text x="132.2" y="130.5">U4</text>
<text x="192.4" y="131.8">C31</text>
<text x="203.8" y="128.6">+3.3V</text>
<text x="22.4" y="134.2">0.1u</text>
<text x="27.5" y="134.2">0.1u</text>
<text x="32.5" y="134.2">0.1u</text>
<text x="37.6" y="134.2">0.1u</text>
<text x="42.7" y="134.2">0.1u</text>
<text x="47.8" y="134.2">0.1u</text>
<text x="52.9" y="134.2">0.1u</text>
<text x="57.9" y="134.2">0.1u</text>
<text x="63" y="134.2">0.1u</text>
<text x="126.7" y="133" transform="rotate(-90 126.7 133)">GND</text>
<text x="192.5" y="134.2">10nF</text>
<text x="22.2" y="140">+3.3V</text>
<text x="37.5" y="143.8">GND</text>
<text x="125.2" y="139.9">GND</text>
<text x="187.4" y="142.5">GND</text>
<text x="205.2" y="138.1">KXO-V97</text>
<text x="218.1" y="139.2">R11</text>
<text x="218.2" y="141.5">510</text>
<text x="22.2" y="149.6">C2</text>
<text x="27.3" y="149.6">C5</text>
<text x="32.3" y="149.6">C7</text>
<text x="189.9" y="148.4">R9</text>
<text x="196.6" y="144.4">EN</text>
<text x="202.6" y="147.8" transform="rotate(-90 202.6 147.8)">GND VCC</text>
<text x="203.5" y="144.4">OUT</text>
<text x="217.8" y="148.4">C33</text>
<text x="22.2" y="151.9">1u</text>
<text x="27.3" y="151.9">1u</text>
<text x="32.5" y="151.9">4.7u</text>
<text x="190.1" y="150.7">22k</text>
<text x="206" y="150.8">U6</text>
<text x="217.9" y="150.7">30pF</text>
<text x="22.3" y="161.5">GND</text>
<text x="200.1" y="161.5">GND</text>
</g>
<g font-size="1.8" fill="#848400">
<text x="40.5" y="51.7">BAT_INT</text>
<text x="67.6" y="49.1">BAT_CE</text>
<text x="39.6" y="56.8">BAT_SDA</text>
<text x="39.9" y="54.2">BAT_SCL</text>
<text x="67.5" y="54.2">BAT_PG</text>
<text x="153.9" y="107.6">USB_ID</text>
<text x="153.9" y="105">USB_D-</text>
<text x="153.9" y="102.5">USB_D+</text>
<text x="175.9" y="106.3">CRYST_2</text>
<text x="175.9" y="144.4">CRYST_1</text>
</g>
<g font-size="1.8" fill="#0000c2">
<text x="99.1" y="74.3">RT1 and RT2</text>
<text x="99.1" y="76.2">page 26 in bq24296 datasheet</text>
<text x="143.5" y="73.7">B57164-K 103-J</text>
<text x="19" y="82.5">Battery charger &amp; controller</text>
<text x="64.8" y="115.6">To 3.3V</text>
<text x="154.9" y="134.6">USB</text>
<text x="47" y="148.6">MCU caps</text>
</g>
</svg>
